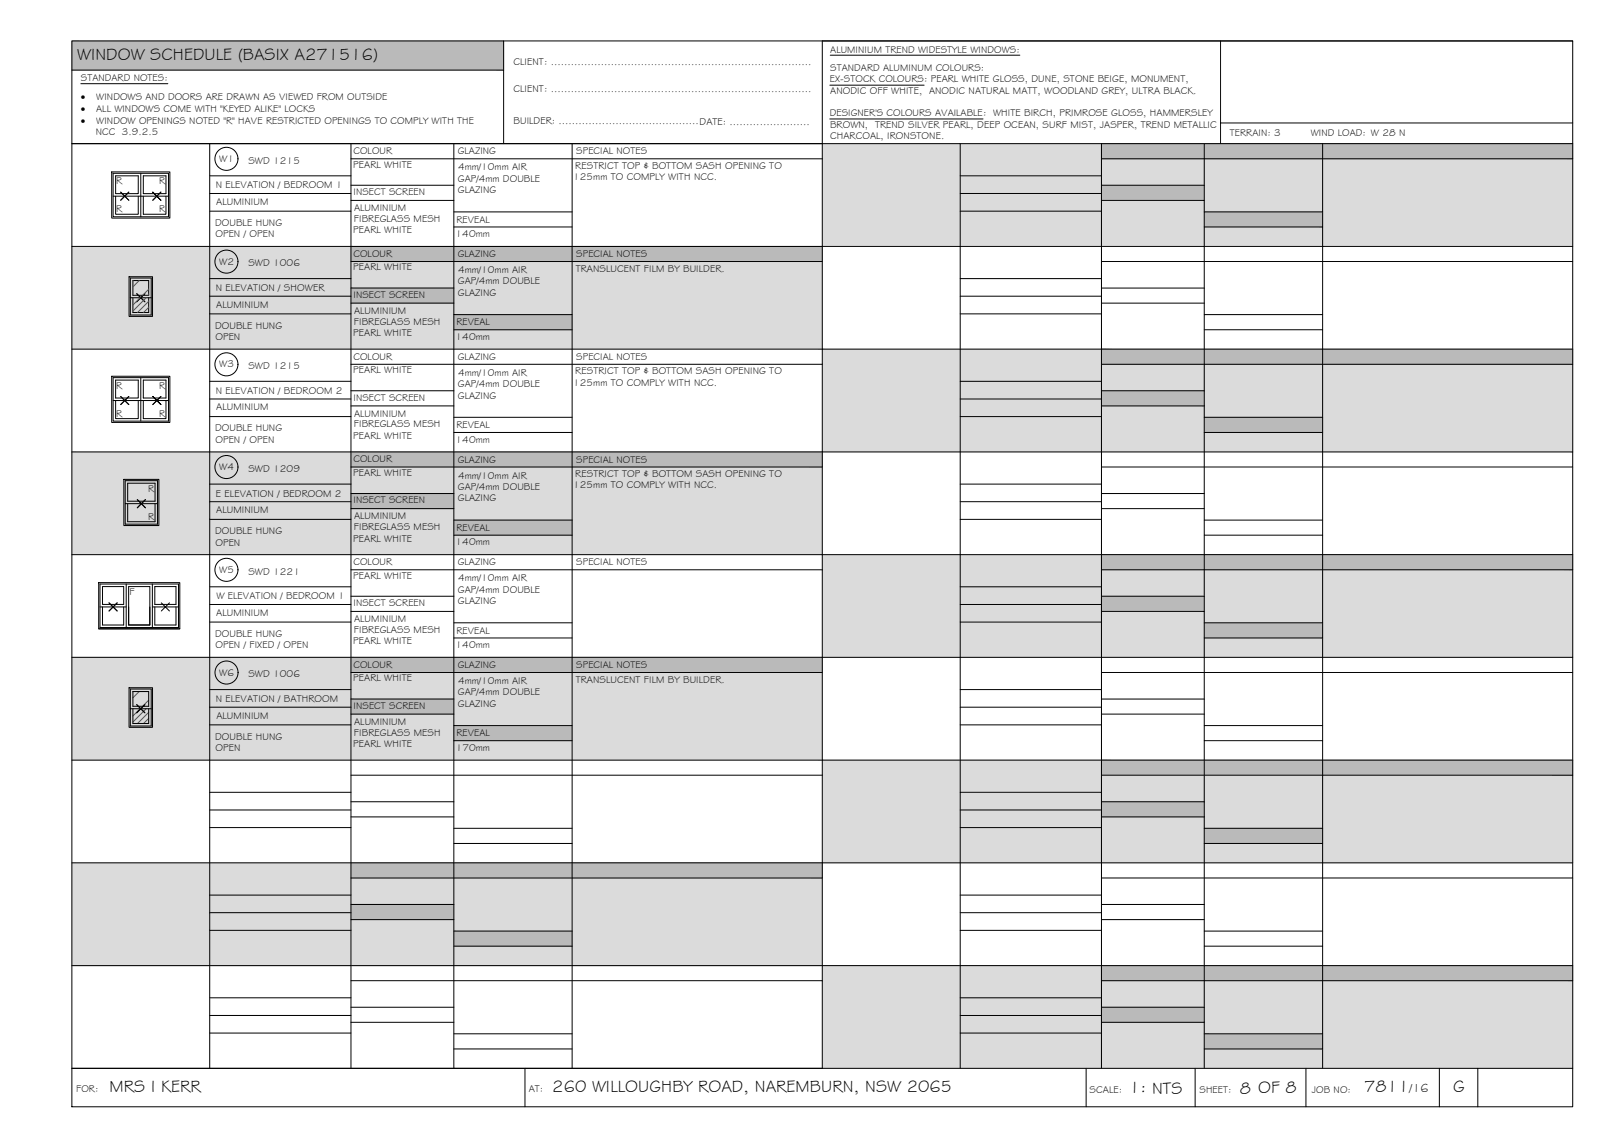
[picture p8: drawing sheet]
<svg xmlns="http://www.w3.org/2000/svg" width="420mm" height="297mm" viewBox="0 0 420 297" stroke-linecap="round" stroke-linejoin="round" font-family="sans-serif">
<!-- layer: WINDOW SCHEDULE HATCH -->
<g fill="#dbdbdb" stroke="#dbdbdb" stroke-width=".26">
<path d="M213.7 37.3l195 26.7v-26.7zM213.7 37.3l195 26.7h-195z"/>
<path d="M18.7 64l195 26.7v-26.7zM18.7 64l195 26.7h-195z"/>
<path d="M213.7 90.7l195 26.7v-26.7zM213.7 90.7l195 26.7h-195z"/>
<path d="M18.7 117.4l195 26.7v-26.7zM18.7 117.4l195 26.7h-195z"/>
<path d="M213.7 144.1l195 26.7v-26.7zM213.7 144.1l195 26.7h-195z"/>
<path d="M18.7 170.8l195 26.7v-26.7zM18.7 170.8l195 26.7h-195z"/>
<path d="M213.7 197.5l195 26.7v-26.7zM213.7 197.5l195 26.7h-195z"/>
<path d="M18.7 224.2l195 26.7v-26.7zM18.7 224.2l195 26.7h-195z"/>
<path d="M213.7 250.9l195 26.7v-26.7zM213.7 250.9l195 26.7h-195z"/>
</g>
<g fill="#bababa" stroke="#bababa" stroke-width=".26">
<path d="M18.7 10.6l112.2 7.6v-7.6zM18.7 10.6l112.2 7.6h-112.2z"/>
<path d="M286.2 37.3l122.5 4v-4zM286.2 37.3l122.5 4h-122.5z"/>
<path d="M286.2 48.1l26.7 4v-4zM286.2 48.1l26.7 4h-26.7z"/>
<path d="M312.9 55.1l30.8 3.9v-3.9zM312.9 55.1l30.8 3.9h-30.8z"/>
<path d="M91.2 64l122.5 4v-4zM91.2 64l122.5 4h-122.5z"/>
<path d="M91.2 74.9l26.7 3.9v-3.9zM91.2 74.9l26.7 3.9h-26.7z"/>
<path d="M117.9 81.8l30.8 3.9v-3.9zM117.9 81.8l30.8 3.9h-30.8z"/>
<path d="M286.2 90.7l122.5 4v-4zM286.2 90.7l122.5 4h-122.5z"/>
<path d="M286.2 101.6l26.7 3.9v-3.9zM286.2 101.6l26.7 3.9h-26.7z"/>
<path d="M312.9 108.5l30.8 3.9v-3.9zM312.9 108.5l30.8 3.9h-30.8z"/>
<path d="M91.2 117.4l122.5 4v-4zM91.2 117.4l122.5 4h-122.5z"/>
<path d="M91.2 128.3l26.7 3.9v-3.9zM91.2 128.3l26.7 3.9h-26.7z"/>
<path d="M117.9 135.2l30.8 3.9v-3.9zM117.9 135.2l30.8 3.9h-30.8z"/>
<path d="M286.2 144.1l122.5 4v-4zM286.2 144.1l122.5 4h-122.5z"/>
<path d="M286.2 155l26.7 3.9v-3.9zM286.2 155l26.7 3.9h-26.7z"/>
<path d="M312.9 161.9l30.8 3.9v-3.9zM312.9 161.9l30.8 3.9h-30.8z"/>
<path d="M91.2 170.8l122.5 4v-4zM91.2 170.8l122.5 4h-122.5z"/>
<path d="M91.2 181.6l26.7 4v-4zM91.2 181.6l26.7 4h-26.7z"/>
<path d="M117.9 188.6l30.8 3.9v-3.9zM117.9 188.6l30.8 3.9h-30.8z"/>
<path d="M286.2 197.5l122.5 4v-4zM286.2 197.5l122.5 4h-122.5z"/>
<path d="M286.2 208.4l26.7 3.9v-3.9zM286.2 208.4l26.7 3.9h-26.7z"/>
<path d="M312.9 215.3l30.8 3.9v-3.9zM312.9 215.3l30.8 3.9h-30.8z"/>
<path d="M91.2 224.2l122.5 4v-4zM91.2 224.2l122.5 4h-122.5z"/>
<path d="M91.2 235l26.7 4v-4zM91.2 235l26.7 4h-26.7z"/>
<path d="M117.9 242l30.8 3.9v-3.9zM117.9 242l30.8 3.9h-30.8z"/>
<path d="M286.2 250.9l122.5 4v-4zM286.2 250.9l122.5 4h-122.5z"/>
<path d="M286.2 261.8l26.7 3.9v-3.9zM286.2 261.8l26.7 3.9h-26.7z"/>
<path d="M312.9 268.7l30.8 3.9v-3.9zM312.9 268.7l30.8 3.9h-30.8z"/>
</g>
<!-- layer: BORDER -->
<g fill="none" stroke="#000" stroke-width=".26">
<path d="M18.7 10.6h390v277h-390zM18.7 18.2h112.2M130.9 10.6v26.7M317.1 10.6v26.7M408.7 10.6h-195v267M18.7 37.3h390M54.5 37.3v240.3M91.2 37.3v240.3M117.9 37.3v240.3M148.7 37.3v240.3M249.5 37.3v240.3M286.2 37.3v240.3"/>
<path d="M312.9 37.3v240.3M317.1 32h91.6M343.7 37.3v240.3M54.5 45.7h36.7M54.5 50.3h36.7M54.5 54.9h36.7M91.2 41.3h122.5M91.2 48.1h26.7M91.2 52.1h26.7M117.9 55.1h30.8M117.9 59h30.8M249.5 45.7h36.7"/>
<path d="M249.5 50.3h36.7M249.5 54.9h36.7M286.2 41.3h122.5M286.2 48.1h26.7M286.2 52.1h26.7M312.9 55.1h30.8M312.9 59h30.8M18.7 64h390M54.5 72.4h36.7M54.5 77h36.7M91.2 68h122.5M91.2 74.9h26.7"/>
<path d="M91.2 78.8h26.7M249.5 72.4h36.7M249.5 77h36.7M286.2 68h122.5M286.2 74.9h26.7M286.2 78.8h26.7M18.7 90.7h390M54.5 81.6h36.7M54.5 99.1h36.7M91.2 94.7h122.5M117.9 81.8h30.8M117.9 85.7h30.8"/>
<path d="M249.5 81.6h36.7M249.5 99.1h36.7M286.2 94.7h122.5M312.9 81.8h30.8M312.9 85.7h30.8M18.7 117.4h390M54.5 103.7h36.7M54.5 108.3h36.7M91.2 101.6h26.7M91.2 105.5h26.7M117.9 108.5h30.8M117.9 112.4h30.8"/>
<path d="M249.5 103.7h36.7M249.5 108.3h36.7M286.2 101.6h26.7M286.2 105.5h26.7M312.9 108.5h30.8M312.9 112.4h30.8M54.5 125.8h36.7M54.5 130.4h36.7M54.5 135h36.7M91.2 121.4h122.5M91.2 128.3h26.7M91.2 132.2h26.7"/>
<path d="M117.9 135.2h30.8M117.9 139.1h30.8M249.5 125.8h36.7M249.5 130.4h36.7M249.5 135h36.7M286.2 121.4h122.5M286.2 128.3h26.7M286.2 132.2h26.7M312.9 135.2h30.8M312.9 139.1h30.8M18.7 144.1h390M54.5 152.5h36.7"/>
<path d="M54.5 157.1h36.7M91.2 148.1h122.5M91.2 155h26.7M91.2 158.9h26.7M249.5 152.5h36.7M249.5 157.1h36.7M286.2 148.1h122.5M286.2 155h26.7M286.2 158.9h26.7M18.7 170.8h390M54.5 161.7h36.7M54.5 179.2h36.7"/>
<path d="M91.2 174.8h122.5M117.9 161.9h30.8M117.9 165.8h30.8M249.5 161.7h36.7M249.5 179.2h36.7M286.2 174.8h122.5M312.9 161.9h30.8M312.9 165.8h30.8M18.7 197.5h390M54.5 183.8h36.7M54.5 188.4h36.7M91.2 181.7h26.7"/>
<path d="M91.2 185.6h26.7M117.9 188.6h30.8M117.9 192.5h30.8M249.5 183.8h36.7M249.5 188.4h36.7M286.2 181.7h26.7M286.2 185.6h26.7M312.9 188.6h30.8M312.9 192.5h30.8M54.5 205.9h36.7M54.5 210.5h36.7M54.5 215.1h36.7"/>
<path d="M91.2 201.5h122.5M91.2 208.4h26.7M91.2 212.3h26.7M117.9 215.3h30.8M117.9 219.2h30.8M249.5 205.9h36.7M249.5 210.5h36.7M249.5 215.1h36.7M286.2 201.5h122.5M286.2 208.4h26.7M286.2 212.3h26.7M312.9 215.3h30.8"/>
<path d="M312.9 219.2h30.8M18.7 224.2h390M54.5 232.6h36.7M54.5 237.2h36.7M91.2 228.2h122.5M91.2 235h26.7M91.2 239h26.7M249.5 232.6h36.7M249.5 237.2h36.7M286.2 228.2h122.5M286.2 235h26.7M286.2 239h26.7"/>
<path d="M18.7 250.9h390M54.5 241.8h36.7M54.5 259.3h36.7M91.2 254.9h122.5M117.9 242h30.8M117.9 245.9h30.8M249.5 241.8h36.7M249.5 259.3h36.7M286.2 254.9h122.5M312.9 242h30.8M312.9 245.9h30.8M18.7 277.6h390"/>
<path d="M54.5 263.9h36.7M54.5 268.5h36.7M91.2 261.8h26.7M91.2 265.7h26.7M117.9 268.7h30.8M117.9 272.6h30.8M136.4 277.6v10M249.5 263.9h36.7M249.5 268.5h36.7M282.2 277.6v10M286.2 261.8h26.7M286.2 265.7h26.7"/>
<path d="M310.5 277.6v10M312.9 268.7h30.8M312.9 272.6h30.8M339.3 277.6v10M374 277.6v10M384 277.6v10"/>
</g>
<!-- layer: TEXT -->
<path d="M215.7 14.3h49.3M21 21.8h22.6M215.6 30.9h39.8M215.6 22.1h24.5" fill="none" stroke="#000" stroke-width=".26"/>
<!-- layer: WINDOWS -->
<g fill="none" stroke="#000" stroke-width=".26">
<path d="M29.4 45h14.4v11.3h-14.4zM29.4 51h14.4M30 51v4.7h5.9v-4.7M30 45.7h5.9v4.6h-5.9zM31.4 49.9l2.1 2.1M33.5 49.9l-2.1 2.1M36.6 45v11.3M37.2 51v4.7h5.9v-4.7M37.2 45.7h5.9v4.6h-5.9zM39.7 49.9l2.1 2.1-2.1-2.1M41.8 49.9l-2.1 2.1M33.9 72.3h5.4v9.6h-5.4z"/>
<path d="M33.9 77.4h5.4M34.5 72.9h4.1v3.8h-4.1zM34.5 77.4v3.8h4.1v-3.8M35.5 76.3l2.1 2.1M37.6 76.3l-2.1 2.1M29.4 98.1h14.4v11.3h-14.4zM30 98.8h5.9v4.6h-5.9zM36.6 98.1v11.3M37.2 98.8h5.9v4.6h-5.9zM29.4 104.1h14.4M30 104.1v4.7h5.9v-4.7M31.4 103l2.1 2.1"/>
<path d="M33.5 103l-2.1 2.1M37.2 104.1v4.7h5.9v-4.7M39.7 103l2.1 2.1-2.1-2.1M41.8 103l-2.1 2.1M32.5 124.9h8.4v11.3h-8.4zM32.5 130.9h8.4M33.2 125.6h7.1v4.7h-7.1zM33.2 130.9v4.7h7.1v-4.7M35.7 129.8l2.1 2.2M37.8 129.8l-2.1 2.2M26 151.8h20.4v11.3h-20.4zM26 157.7h6.8"/>
<path d="M26.6 152.4h5.5v4.7h-5.5zM26.6 157.7v4.7h5.5v-4.7M28.3 158.8l1.1-1.1 1 1.1M28.3 156.7l1.1 1 1-1-1 1zM32.8 151.8v11.3M33.4 157.7v4.7h5.5v-4.7M33.4 152.4h5.5v10h-5.5zM39.6 151.8v11.3M39.6 157.7h6.8M40.2 152.4h5.5v4.7h-5.5zM40.2 157.7v4.7h5.5v-4.7M41.9 156.7l1.1 1 1-1"/>
<path d="M41.9 158.8l1.1-1.1 1 1.1M33.9 179.1h5.4v9.6h-5.4zM34.5 179.7h4.1v3.9h-4.1zM33.9 184.2h5.4M34.5 184.2v3.8h4.1v-3.8M35.5 183.1l2.1 2.1M37.6 183.1l-2.1 2.1"/>
<circle cx="58.8" cy="41.3" r="3"/>
<circle cx="58.8" cy="68" r="3"/>
<circle cx="58.8" cy="94.7" r="3"/>
<circle cx="58.8" cy="121.4" r="3"/>
<circle cx="58.8" cy="148.1" r="3"/>
<circle cx="58.9" cy="174.8" r="3"/>
</g>
<!-- layer: NEWWORK -->
<path d="M29 44.7h15.1v12h-15.1zM33.5 71.9h6.1v10.3h-6.1zM29 97.8h15.1v12h-15.1zM32.2 124.6h9.1v12h-9.1zM25.6 151.4h21.1v12h-21.1zM25.6 163.4h21.1M33.5 178.7h6.1v10.3h-6.1z" fill="none" stroke="#000" stroke-width=".26"/>
<!-- layer: HATCH -->
<g fill="none" stroke="#545454" stroke-width=".26">
<path d="M34.6 72.9l-.1 .1M36.2 72.9l-1.7 1.7M36.4 77.4l-1.9 1.9M38 77.4l-3.5 3.4M38.6 76.7h.1M38.6 75.2l-1.6 1.5M38.6 78.3l-2.9 2.9M38.6 79.9l-1.3 1.3M34.6 179.7l-.1 .1M36.2 179.7l-1.7 1.6M36.4 184.2l-1.9 1.9M38 184.2l-3.5 3.4"/>
<path d="M38.6 182l-1.6 1.6M38.6 183.5v.1M38.6 185.1l-2.9 2.9M38.6 186.7l-1.3 1.3"/>
</g>
<g font-size="4.5">
<text x="20" y="15.6">WINDOW SCHEDULE (BASIX A271516)</text>
<text x="28.5" y="283.7">MRS I KERR</text>
<text x="143.5" y="283.7">260 WILLOUGHBY ROAD, NAREMBURN, NSW 2065</text>
<text x="293.4" y="284">1: NTS</text>
<text x="322.2" y="284.2">8 OF 8</text>
<text x="354.5" y="283.8">7811</text>
<text x="377.6" y="283.8">G</text>
</g>
<text font-size="3.2" x="366.3" y="283.8">/16</text>
<g font-size="2.6">
<text x="133.4" y="16.9">CLIENT: ..............................................................................</text>
<text x="215.7" y="13.6">ALUMINIUM TREND WIDESTYLE WINDOWS:</text>
<text x="21" y="21.1">STANDARD NOTES:</text>
<text x="215.6" y="21.4">EX-STOCK COLOURS: PEARL WHITE GLOSS, DUNE, STONE BEIGE, MONUMENT,</text>
<text x="215.7" y="18.5">STANDARD ALUMINUM COLOURS:</text>
<text x="21" y="26.1">·</text>
<text x="21" y="29.1">·</text>
<text x="25" y="29.1">ALL WINDOWS COME WITH &quot;KEYED ALIKE&quot; LOCKS</text>
<text x="25" y="26.1">WINDOWS AND DOORS ARE DRAWN AS VIEWED FROM OUTSIDE</text>
<text x="133.4" y="24">CLIENT: ..............................................................................</text>
<text x="215.7" y="24.4">ANODIC OFF WHITE, ANODIC NATURAL MATT, WOODLAND GREY, ULTRA BLACK.</text>
<text x="21" y="32.1">·</text>
<text x="24.9" y="35.1">NCC 3.9.2.5</text>
<text x="25" y="32.1">WINDOW OPENINGS NOTED &quot;R&quot; HAVE RESTRICTED OPENINGS TO COMPLY WITH THE</text>
<text x="133.4" y="32.3">BUILDER: ..........................................DATE: ........................</text>
<text x="215.6" y="30.2">DESIGNER'S COLOURS AVAILABLE: WHITE BIRCH, PRIMROSE GLOSS, HAMMERSLEY</text>
<text x="215.7" y="33.2">BROWN, TREND SILVER PEARL, DEEP OCEAN, SURF MIST, JASPER, TREND METALLIC</text>
<text x="319.6" y="35.4">TERRAIN: 3</text>
<text x="340.6" y="35.4">WIND LOAD: W 28 N</text>
<text x="91.8" y="40.1">COLOUR</text>
<text x="119" y="40.1">GLAZING</text>
<text x="149.7" y="40.1">SPECIAL NOTES</text>
<text x="215.7" y="36.1">CHARCOAL, IRONSTONE.</text>
<text x="30.2" y="47.9">R</text>
<text x="41.4" y="47.9">R</text>
<text x="57" y="42.1">W1</text>
<text x="64.5" y="42.6">SWD 1215</text>
<text x="91.8" y="43.5">PEARL WHITE</text>
<text x="119" y="47.2">GAP/4mm DOUBLE</text>
<text x="119" y="44.3">4mm/10mm AIR</text>
<text x="149" y="46.8">125mm TO COMPLY WITH NCC.</text>
<text x="149.5" y="43.9">RESTRICT TOP &amp; BOTTOM SASH OPENING TO</text>
<text x="56.1" y="49">N ELEVATION / BEDROOM 1</text>
<text x="56.2" y="53.2">ALUMINIUM</text>
<text x="91.8" y="50.7">INSECT SCREEN</text>
<text x="119" y="50.2">GLAZING</text>
<text x="30.2" y="55.2">R</text>
<text x="41.4" y="55.2">R</text>
<text x="55.9" y="58.7">DOUBLE HUNG</text>
<text x="92" y="57.7">FIBREGLASS MESH</text>
<text x="92" y="54.9">ALUMINIUM</text>
<text x="118.6" y="57.9">REVEAL</text>
<text x="56" y="61.6">OPEN / OPEN</text>
<text x="91.8" y="60.7">PEARL WHITE</text>
<text x="118.4" y="61.7">140mm</text>
<text x="57" y="68.8">W2</text>
<text x="64.5" y="69.3">SWD 1006</text>
<text x="91.8" y="70.2">PEARL WHITE</text>
<text x="91.8" y="66.8">COLOUR</text>
<text x="119" y="66.9">GLAZING</text>
<text x="119" y="71">4mm/10mm AIR</text>
<text x="149.6" y="70.6">TRANSLUCENT FILM BY BUILDER.</text>
<text x="149.7" y="66.9">SPECIAL NOTES</text>
<text x="56.1" y="75.7">N ELEVATION / SHOWER</text>
<text x="91.8" y="77.4">INSECT SCREEN</text>
<text x="119" y="73.9">GAP/4mm DOUBLE</text>
<text x="119" y="76.9">GLAZING</text>
<text x="56.2" y="79.9">ALUMINIUM</text>
<text x="92" y="81.6">ALUMINIUM</text>
<text x="55.9" y="85.5">DOUBLE HUNG</text>
<text x="56" y="88.4">OPEN</text>
<text x="91.8" y="87.4">PEARL WHITE</text>
<text x="92" y="84.4">FIBREGLASS MESH</text>
<text x="118.4" y="88.3">140mm</text>
<text x="118.6" y="84.6">REVEAL</text>
<text x="57" y="95.5">W3</text>
<text x="64.5" y="96">SWD 1215</text>
<text x="91.8" y="93.5">COLOUR</text>
<text x="119" y="93.5">GLAZING</text>
<text x="149.7" y="93.5">SPECIAL NOTES</text>
<text x="30.2" y="101">R</text>
<text x="41.4" y="101">R</text>
<text x="91.8" y="96.9">PEARL WHITE</text>
<text x="119" y="100.6">GAP/4mm DOUBLE</text>
<text x="119" y="97.7">4mm/10mm AIR</text>
<text x="149" y="100.2">125mm TO COMPLY WITH NCC.</text>
<text x="149.5" y="97.3">RESTRICT TOP &amp; BOTTOM SASH OPENING TO</text>
<text x="56.1" y="102.4">N ELEVATION / BEDROOM 2</text>
<text x="56.2" y="106.7">ALUMINIUM</text>
<text x="91.8" y="104.1">INSECT SCREEN</text>
<text x="119" y="103.6">GLAZING</text>
<text x="30.2" y="108.2">R</text>
<text x="41.4" y="108.2">R</text>
<text x="55.9" y="112.1">DOUBLE HUNG</text>
<text x="92" y="111.1">FIBREGLASS MESH</text>
<text x="92" y="108.3">ALUMINIUM</text>
<text x="118.6" y="111.3">REVEAL</text>
<text x="56" y="115">OPEN / OPEN</text>
<text x="91.8" y="114.1">PEARL WHITE</text>
<text x="118.4" y="115">140mm</text>
<text x="57" y="122.2">W4</text>
<text x="64.5" y="122.7">SWD 1209</text>
<text x="91.8" y="123.6">PEARL WHITE</text>
<text x="91.8" y="120.2">COLOUR</text>
<text x="119" y="120.3">GLAZING</text>
<text x="119" y="124.4">4mm/10mm AIR</text>
<text x="149.5" y="124">RESTRICT TOP &amp; BOTTOM SASH OPENING TO</text>
<text x="149.7" y="120.3">SPECIAL NOTES</text>
<text x="38.5" y="127.8">R</text>
<text x="56.1" y="129.1">E ELEVATION / BEDROOM 2</text>
<text x="91.8" y="130.8">INSECT SCREEN</text>
<text x="119" y="127.3">GAP/4mm DOUBLE</text>
<text x="119" y="130.3">GLAZING</text>
<text x="149" y="126.9">125mm TO COMPLY WITH NCC.</text>
<text x="38.5" y="135">R</text>
<text x="56.2" y="133.3">ALUMINIUM</text>
<text x="92" y="137.8">FIBREGLASS MESH</text>
<text x="92" y="135">ALUMINIUM</text>
<text x="118.6" y="138">REVEAL</text>
<text x="55.9" y="138.9">DOUBLE HUNG</text>
<text x="56" y="141.8">OPEN</text>
<text x="91.8" y="140.8">PEARL WHITE</text>
<text x="118.4" y="141.7">140mm</text>
<text x="57" y="148.9">W5</text>
<text x="64.5" y="149.4">SWD 1221</text>
<text x="91.8" y="146.9">COLOUR</text>
<text x="119" y="147">GLAZING</text>
<text x="149.7" y="147">SPECIAL NOTES</text>
<text x="33.7" y="154.6">F</text>
<text x="56.2" y="155.8">W ELEVATION / BEDROOM 1</text>
<text x="91.8" y="150.3">PEARL WHITE</text>
<text x="119" y="154">GAP/4mm DOUBLE</text>
<text x="119" y="151.1">4mm/10mm AIR</text>
<text x="56.2" y="160">ALUMINIUM</text>
<text x="91.8" y="157.5">INSECT SCREEN</text>
<text x="92" y="161.7">ALUMINIUM</text>
<text x="119" y="157">GLAZING</text>
<text x="55.9" y="165.5">DOUBLE HUNG</text>
<text x="91.8" y="167.5">PEARL WHITE</text>
<text x="92" y="164.5">FIBREGLASS MESH</text>
<text x="118.6" y="164.7">REVEAL</text>
<text x="56" y="168.4">OPEN / FIXED / OPEN</text>
<text x="91.8" y="173.6">COLOUR</text>
<text x="118.4" y="168.4">140mm</text>
<text x="119" y="173.6">GLAZING</text>
<text x="149.7" y="173.7">SPECIAL NOTES</text>
<text x="57" y="175.6">W6</text>
<text x="64.5" y="176.1">SWD 1006</text>
<text x="91.8" y="177">PEARL WHITE</text>
<text x="119" y="177.8">4mm/10mm AIR</text>
<text x="149.6" y="177.4">TRANSLUCENT FILM BY BUILDER.</text>
<text x="56.1" y="182.5">N ELEVATION / BATHROOM</text>
<text x="91.9" y="184.2">INSECT SCREEN</text>
<text x="119" y="180.7">GAP/4mm DOUBLE</text>
<text x="119" y="183.7">GLAZING</text>
<text x="56.2" y="186.7">ALUMINIUM</text>
<text x="92" y="191.2">FIBREGLASS MESH</text>
<text x="92" y="188.4">ALUMINIUM</text>
<text x="118.6" y="191.4">REVEAL</text>
<text x="55.9" y="192.3">DOUBLE HUNG</text>
<text x="56" y="195.2">OPEN</text>
<text x="91.8" y="194.2">PEARL WHITE</text>
<text x="118.4" y="195.1">170mm</text>
<text x="19.8" y="283.8">FOR:</text>
<text x="137.4" y="283.7">AT:</text>
<text x="283.1" y="284">SCALE:</text>
<text x="311.7" y="284">SHEET:</text>
<text x="340.9" y="284">JOB NO:</text>
</g>
</svg>
